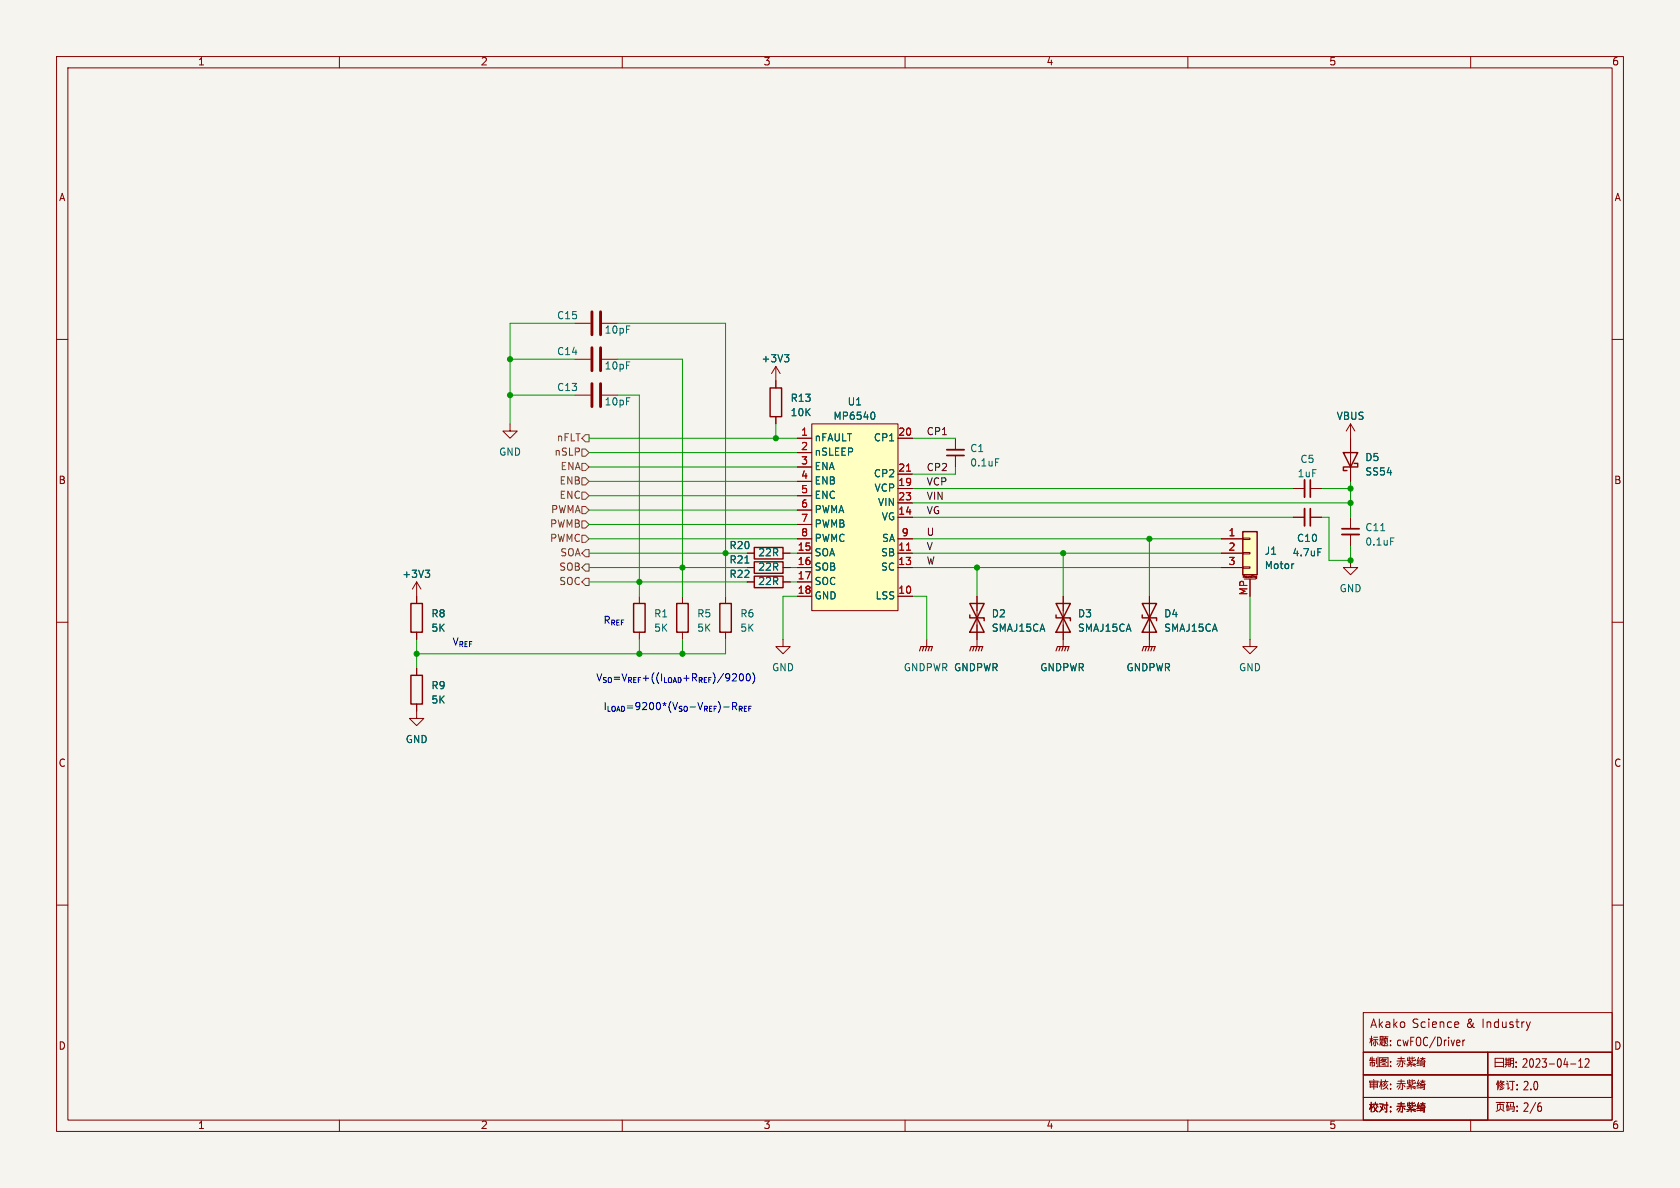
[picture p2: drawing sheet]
<svg xmlns="http://www.w3.org/2000/svg" width="297mm" height="210mm" viewBox="0 0 297 210" stroke-linecap="round" stroke-linejoin="round" font-family="sans-serif">
<path d="M0 0h297v210h-297z" fill="#f5f4ef" stroke="#f5f4ef" stroke-width=".18"/>
<g fill="none" stroke="#840000" stroke-width=".18">
<path d="M10 10h277v190h-277zM12 12h273v186h-273zM60 10v2M110 10v2M160 10v2M210 10v2M260 10v2M10 60h2M101.6 57.2h2.8M106.4 57.2h2.8M285 60h2M90.2 74.9v1.3h1.2l-1.2 1.3-1.3-1.3h1.3"/>
<path d="M101.6 63.5h2.8M101.6 69.9h2.8M106.4 63.5h2.8M106.4 69.9h2.8M137.2 64.8l-.8 1.2M137.2 64.8v3.8M137.2 73.7v1.2M137.2 64.8l.7 1.2M141 77.5h2.5M143.5 74.9h15.2v33.1h-15.2zM158.7 77.5h2.6M168.9 77.5v2"/>
<path d="M238.8 74.9v10.2M238.8 74.9l-.8 1.3M238.8 74.9l.7 1.3M132.1 97.8h1.2M138.4 97.8h1.3M141 95.3h2.5M141 97.8h2.5M141 92.7h2.5M141 80h2.5M141 82.6h2.5M141 85.1h2.5M141 87.6h2.5"/>
<path d="M141 90.2h2.5M158.7 95.3h2.6M158.7 97.8h2.6M158.7 91.4h2.6M158.7 86.4h2.6M158.7 83.8h2.6M158.7 88.9h2.6M168.9 80.5v2.1M215.9 95.3h3.8M215.9 97.8h3.8M219.7 97.7h1.3v.2h-1.3zM219.7 95.1h1.3v.3h-1.3z"/>
<path d="M228.6 91.4h2M228.6 86.4h2M231.6 91.4h2.1M231.6 86.4h2.1M238.8 99.1v1.2h1.2l-1.2 1.3-1.3-1.3h1.3M238.8 91.4v2.1M238.8 94.5v2M10 110h2M73.7 102.9l-.8 1.2M73.7 102.9v3.8M73.7 111.8v1.2M73.7 118.1v1.3"/>
<path d="M73.7 102.9l.7 1.2M113 105.4v1.3M113 111.8v1.2M120.6 105.4v1.3M120.6 111.8v1.2M128.3 105.4v1.3M128.3 111.8v1.2M132.1 102.9h1.2M132.1 100.3h1.2M138.4 113v1.3h1.3l-1.3 1.3-1.2-1.3h1.2M138.4 102.9h1.3M138.4 100.3h1.3"/>
<path d="M141 102.9h2.5M141 100.3h2.5M141 105.4h2.5M158.7 100.3h2.6M158.7 105.4h2.6M163.8 113v1.3M172.7 105.4v8.9M188 105.4v8.9M203.2 105.4v8.9M215.9 100.3h3.8M219.7 100.2h1.3v.3h-1.3zM219.8 102.1v-.4l.1 .3 .1-.3v.4"/>
<path d="M220 102.4h2M221 113v1.3h1.2l-1.2 1.3-1.3-1.3h1.3M221 102.4v3M221.3 101.7v.4M221.5 101.8h.1M221.5 101.7v.1M222 101.9v.2h.2M222 102.2h.1M222 101.9h.1M222.1 101.9h.1v.3M222.1 101.9h-.1M222.2 102.2h-.1"/>
<path d="M285 110h2M73.7 124.5v2.5h1.2l-1.2 1.3-1.3-1.3h1.3M10 160h2M285 160h2M241 179h44v7h-44zM60 198v2M110 198v2M160 198v2M210 198v2M241 194h22v4h-22zM241 186h22v4h-22zM241 190h22v4h-22z"/>
<path d="M242.1 195.3h.5M242.1 187.5h1M242.1 191.3v-.2h1.5v.2M242.2 183.6h.5M242.2 187.2h.8M242.2 188.4v-.6h.8v.6h-.2M242.2 192.3v-.9h1.3v.9M242.2 191.8h1.3M242.2 192.1h1.3M242.4 186.9l-.2 .5M242.4 183.7l.3 .3M242.4 194.8v1.8"/>
<path d="M242.4 195.6l.2 .2M242.4 195.3l-.3 .8M242.4 195.2l-.2 .8M242.5 183.1v1.8M242.5 183.6l-.3 .8M242.6 186.8v1.8M242.7 195.2h.9M242.8 183.8h.8M242.8 190.8l.1 .2M242.9 183.4h.6M242.9 191.2v1.4M242.9 184.1l-.2 .5"/>
<path d="M242.9 195.4l-.2 .3M242.9 195.7l.1 .4 .6 .5M243.1 183.8v1.1h-.2M243.2 194.8v.3M243.3 187.1v1M243.3 195.3l.3 .4M243.4 184.1l.2 .5M243.4 195.7l-.4 .7-.3 .2M243.6 186.8v1.8h-.3M243.9 184h.7M243.9 188.5h1.5M243.9 188.6v-1.6h1.5v1.6"/>
<path d="M243.9 191.3h.5M243.9 195.1l.6 .1-.2 .9M244 183.2h.5v.6h-.5zM244 183.5h.5M244 195.6l.5 .6M244.1 184.4l.2 .3M244.1 184.2l-.2 .6M244.2 190.8v1.8M244.2 191.6l.2 .2M244.2 191.3l-.3 .8M244.2 196.1l-.3 .5M244.3 184.4h.3"/>
<path d="M244.3 184v.7M244.3 184.7l.5 .2M244.3 188.1l.7 .2M244.4 187.3l-.3 .2M244.4 187.3h.6l-.1 .2-.8 .3M244.4 187.4l.8 .4M244.5 184.9h.9M244.5 187.1l-.3 .4M244.5 187.9l.4 .1M244.5 191.2h.9M244.5 195.6l-.3 .7M244.6 195.3h.8"/>
<path d="M244.7 183.3h.7M244.7 184.3v-.7h.6v.7M244.8 195.7l.1 .4M244.9 191.3l-.3 .3 .2 .3-.3 .2M244.9 184.4l-.2 .2M244.9 190.9v.3M245 183.3v.3M245 183.7l-.1 .7M245 192.1l.4 .5M245.1 184.4l.2 .2M245.2 191.4l-.4 .5M245.2 194.8v1.8h-.3"/>
<path d="M245.3 191.8l-.3 .5-.5 .3M245.8 184.7v.2M245.8 183.9v.2M245.8 187.6v.2M245.8 188.4v.2M245.8 191.6v.2M245.8 192.4v.2M245.8 195.6v.2M245.8 196.4v.2M247 187.6h1.4M247 191.6h1.4M247 195.6h1.4"/>
<path d="M247.1 187.1h1.2M247.1 191.1h1.2M247.1 195.1h1.2M247.2 187.9l-.2 .3M247.2 191.9l-.2 .3M247.2 195.9l-.2 .3M247.5 188.2l-.3 .4M247.5 191.6v.6l-.3 .4M247.5 195.6v.6l-.3 .4M247.6 183.9h-.3l-.2 .2 .1 .7h.4M247.7 190.8v.8M247.7 194.8v.8"/>
<path d="M247.9 191.6v1h-.3M247.9 195.6v1h-.3M248 183.9l.3 1 .2-.8 .2 .8 .3-1M248.2 191.8l.2 .3M248.2 195.8l.2 .3M248.7 192.1h1.5M248.7 196.1h1.5M248.8 191v.5M248.8 195v.5M249 191.8l.4 .1M249 195.8l.4 .1M249.1 191.1h.4"/>
<path d="M249.1 190.8v.7M249.1 194.8v.7M249.1 192.3l-.4 .2M249.1 195.1h.4M249.1 196.3l-.4 .2M249.4 191.4l-.6 .1M249.4 195.4l-.6 .1M249.4 184.1h.4M249.4 191.6l-.3 .2M249.4 195.6l-.3 .2M249.5 192.1v.5M249.5 196.1v.5"/>
<path d="M249.6 190.8v.7h.6M249.6 194.8v.7h.6M249.8 192.3l.4 .2M249.8 191.7l-.7 .4M249.8 196.3l.4 .2M249.8 195.7l-.7 .4M249.9 192.1l.4 .1M249.9 196.1l.4 .1M250 183.4h-.6v1.5M250.1 191l-.5 .1M250.1 195l-.5 .1M250.2 191.3v.2"/>
<path d="M250.2 195.3v.2M250.6 183.4h.4a1.11 1.11 0 0 1-.1 1.5l-.3-.1a1.27 1.27 0 0 1 0-1.4zM250.8 191.7l-.3 .3 .5-.1M250.8 190.9l-.2 .7M250.8 195.7l-.3 .3 .5-.1M250.8 194.9l-.2 .7M250.9 191.3l-.1 .3h-.3M250.9 195.3l-.1 .3h-.3M251 191.7h1M251 192.3h-.5M251 195.7h1M251 196.3h-.5"/>
<path d="M251.1 191.1h.8M251.1 195.1h.8M251.2 192.3h.4v-.4h-.4v.5M251.2 196.3h.4v-.4h-.4v.5M251.5 191.3l.4 .2M251.5 191.2l-.4 .4M251.5 195.3l.4 .2M251.5 195.2l-.4 .4M251.5 190.9l-.1 .4M251.5 194.9l-.1 .4M251.8 191.7v.9h-.2M251.8 195.7v.9h-.2"/>
<path d="M252.4 183.5l-.1-.1a.4 .4 0 0 0-.6 .3l.1 .9a.37 .37 0 0 0 .6 .1M253.8 183.3l-1.1 1.9M254.1 183.4a.8 .8 0 0 1 .8 .5 .8 .8 0 0 1-.3 .9l-.5 .1zM255.4 183.9v1M255.7 183.9h-.2l-.1 .2M256.1 183.4v.1M256.1 183.9v1M256.6 183.9l.2 1 .3-1M257.5 184.4l.6-.2-.1-.3h-.3l-.2 .2 .1 .7h.4M257.7 180.6l.2 .4-.7 .1M257.8 181.6h-.1M258.6 183.9v1"/>
<path d="M259 183.9h-.3l-.1 .2M260 198v2M263 194h22v4h-22zM263 190h22v4h-22zM263 186h22v4h-22zM264.3 187.8h1.5M264.3 188.5h1.5M264.3 188.7v-1.6h1.5v1.6M264.5 194.9h1.5M264.7 196.1v-.9h1.1v.9M264.8 191.3v1.4M264.8 191l-.2 .7"/>
<path d="M265 191.2v1.2M265.2 194.9l-.1 .3M265.2 195.5v.5l-.7 .5M265.4 191l-.3 .5M265.4 196.1l.5 .4M265.5 191.6l.4 .2M265.5 191.6l-.4 .3M265.6 191.9l-.4 .2M265.7 192.1l-.5 .3M265.8 191.2l-.3 .4M265.9 192.3l-.8 .4M265.9 191.2h-.7l.3 .4"/>
<path d="M266.1 187.2h.8M266.1 188.2h.8M266.3 187.5h.5M266.3 187.9h.5M266.3 187v1.2M266.3 191.6h.3v.9M266.3 194.9h.5M266.3 188.4l-.2 .3M266.4 191.1l.2 .2M266.4 195.5h.3l.1 .7M266.4 196.2h.3M266.4 195.3v1.1"/>
<path d="M266.6 194.9l-.3 .8M266.6 188.4l.2 .1M266.8 187v1.2M266.8 191.2h1M266.9 192.3l-.3 .2M266.9 196h.6M267 194.9h.6M267.1 188v-.9h.5v1.6h-.3M267.1 187.5h.5M267.1 188h.5M267.1 188l-.2 .6M267.1 195.2l-.1 .5h.8l-.2 .8h-.2"/>
<path d="M267.4 191.2v1.5h-.3M267.6 195l-.1 .7M268 188.5v.2M268 187.7v.2M268.2 192.5v.2M268.2 191.7v.2M268.2 195.5v.2M268.2 196.3v.2M269.4 195.1l.5-.1 .2 .4-.7 1.1h.7M270.5 180.6l-.3 1M271.5 194.9l-1 1.9M272.4 195a.52 .52 0 0 0-.6 .6l.1 .7 .2 .2 .3-.1 .1-.2-.1-.6-.3-.1-.3 .3"/>
<path d="M277.7 188.1h.9M279.1 188.7h.7M279.1 187.6l.3-.4v1.5M280.2 187.3l.5-.1 .2 .4-.7 1.1h.7"/>
</g>
<path d="M138.7 62.7h.8l-.5 .5M139.2 63.2l.3 .2v.3l-.3 .3M154.4 72.9a.79 .79 0 0 1 0 1.2M176 81.1h.6M228.6 99.7h.1M233 97h.6M245.8 95.1h.7M75.2 100.8h.8l-.5 .5M75.7 101.3l.3 .2v.3l-.3 .3" fill="none" stroke="#006464" stroke-width=".18"/>
<g fill="none" stroke="#840000" stroke-width=".25">
<path d="M136.1 68.6h2.1v5.1h-2.1zM133.3 99.3h5.1v2h-5.1zM133.3 96.8h5.1v2h-5.1zM219.7 94h2.5v7.6h-2.5zM237.5 80h2.5l-1.2 2.6zM239.4 81.9h.6v.7h-2.5v.6h.6M72.6 119.4h2.1v5.1h-2.1zM72.6 106.7h2.1v5.1h-2.1zM112 106.7h2v5.1h-2zM119.6 106.7h2.1v5.1h-2.1zM127.3 106.7h2v5.1h-2zM133.3 101.9h5.1v2h-5.1z"/>
<path d="M171.4 108.7v.5h2.6v.5M171.4 106.7h2.6l-2.6 5.1h2.6zM186.7 108.7v.5h2.5v.5M186.7 106.7h2.5l-2.5 5.1h2.5zM201.9 108.7v.5h2.6v.5M201.9 106.7h2.6l-2.6 5.1h2.6z"/>
</g>
<g fill="none" stroke="#840000" stroke-width=".2">
<path d="M162.6 115.1l.2-.8h2l-.2 .8M163.3 114.3l-.2 .8M163.8 114.3l-.2 .8M164.3 114.3l-.2 .8M171.4 115.1l.3-.8h2l-.2 .8M172.2 114.3l-.2 .8M172.7 114.3l-.2 .8M173.2 114.3l-.2 .8M186.7 115.1l.2-.8h2.1l-.3 .8M187.5 114.3l-.3 .8M188 114.3l-.3 .8M188.5 114.3l-.3 .8"/>
<path d="M201.9 115.1l.3-.8h2l-.2 .8M202.7 114.3l-.3 .8M203.2 114.3l-.3 .8M203.7 114.3l-.2 .8"/>
</g>
<path d="M167.4 79.5h3M230.6 84.8v3.1M230.6 89.9v3.1M237.2 94.5h3.1" fill="none" stroke="#840000" stroke-width=".33"/>
<path d="M167.4 80.5h3M231.6 84.8v3.1M231.6 89.9v3.1M237.2 93.5h3.1" fill="none" stroke="#840000" stroke-width=".3"/>
<g fill="#ffffc2" stroke="#ffffc2" stroke-width=".18">
<path d="M219.7 94h2.5v7.6h-2.5z"/>
<path d="M143.5 74.9h15.2v33.1h-15.2z"/>
</g>
<path d="M104.6 55.1v4.1M106.2 55.1v4.1M104.6 61.5v4M104.6 67.8v4.1M106.2 61.5v4M106.2 67.8v4.1" fill="none" stroke="#840000" stroke-width=".51"/>
<path d="M160.3 97.3h.7M160.3 83.3h.7" fill="none" stroke="#a90000" stroke-width=".18"/>
<path d="M102.9 79.4h.6l.6 .6-.6 .6h-.6zM103.5 76.8h.6v1.3h-.6l-.6-.6zM102.9 92.1h.6l.6 .6-.6 .6h-.6zM102.9 89.5h.6l.6 .7-.6 .6h-.6zM102.9 84.5h.6l.6 .6-.6 .6h-.6zM102.9 81.9h.6l.6 .7-.6 .6h-.6zM102.9 87h.6l.6 .6-.6 .7h-.6zM102.9 94.6h.6l.6 .7-.6 .6h-.6zM103.5 99.7h.6v1.3h-.6l-.6-.7zM103.5 97.2h.6v1.2h-.6l-.6-.6zM103.5 102.2h.6v1.3h-.6l-.6-.6z" fill="none" stroke="#725600" stroke-width=".18"/>
<g fill="none" stroke="#009600" stroke-width=".18">
<path d="M101.6 57.2h-11.4v17.7M109.2 57.2h19.1v48.2M90.2 69.9h11.4M90.2 63.5h11.4M104.1 77.5h36.9M109.2 69.9h3.8v35.5M109.2 63.5h11.4v41.9M137.2 74.9v2.6M161.3 77.5h7.6M104.1 87.6h36.9M104.1 90.2h36.9M104.1 97.8h28"/>
<path d="M104.1 85.1h36.9M104.1 95.3h36.9M104.1 92.7h36.9M104.1 82.6h36.9M104.1 80h36.9M139.7 97.8h1.3M161.3 97.8h54.6M161.3 95.3h54.6M161.3 88.9h77.5M161.3 91.4h67.3M161.3 86.4h67.3M168.9 82.6v1.2h-7.6"/>
<path d="M188 97.8v7.6M203.2 95.3v10.1M233.7 91.4h1.2v7.7h3.9v-2.6M233.7 86.4h5.1M238.8 85.1v6.3M73.7 113v5.1M104.1 100.3h28M104.1 102.9h28M113 113v2.6M120.6 113v2.6M128.3 113v2.6h-54.6M139.7 100.3h1.3"/>
<path d="M139.7 102.9h1.3M141 105.4h-2.6v7.6M161.3 105.4h2.5v7.6M161.3 100.3h54.6M172.7 100.3v5.1M221 105.4v7.6"/>
</g>
<g fill="#009600" stroke="#009600" stroke-width=".18">
<circle cx="172.7" cy="100.3" r=".46"/>
<circle cx="188" cy="97.8" r=".46"/>
<circle cx="137.2" cy="77.5" r=".46"/>
<circle cx="90.2" cy="63.5" r=".46"/>
<circle cx="128.3" cy="97.8" r=".46"/>
<circle cx="90.2" cy="69.9" r=".46"/>
<circle cx="113" cy="102.9" r=".46"/>
<circle cx="113" cy="115.6" r=".46"/>
<circle cx="120.6" cy="100.3" r=".46"/>
<circle cx="120.6" cy="115.6" r=".46"/>
<circle cx="73.7" cy="115.6" r=".46"/>
<circle cx="238.8" cy="88.9" r=".46"/>
<circle cx="238.8" cy="99.1" r=".46"/>
<circle cx="238.8" cy="86.4" r=".46"/>
<circle cx="203.2" cy="95.3" r=".46"/>
</g>
<g font-size="2.1" fill="#840000">
<text x="242.2" y="182">Akako</text>
<text x="249.6" y="182">Science</text>
<text x="259.2" y="182">&amp; Industry</text>
<text x="247.9" y="188.9">ÿ•d}+~î</text>
<text x="269.2" y="189">2023-04-12</text>
<text x="269.4" y="193">2.0</text>
</g>
<g font-size="1.8" fill="#840000">
<text x="35" y="11.8">1</text>
<text x="85" y="11.8">2</text>
<text x="135" y="11.8">3</text>
<text x="185" y="11.8">4</text>
<text x="235" y="11.8">5</text>
<text x="285" y="11.8">6</text>
<text x="10.4" y="35.8">A</text>
<text x="285.4" y="35.8">A</text>
<text x="10.3" y="85.8">B</text>
<text x="285.3" y="85.8">B</text>
<text x="10.3" y="135.8">C</text>
<text x="285.3" y="135.8">C</text>
<text x="10.3" y="185.8">D</text>
<text x="285.3" y="185.8">D</text>
<text x="35" y="199.8">1</text>
<text x="85" y="199.8">2</text>
<text x="135" y="199.8">3</text>
<text x="185" y="199.8">4</text>
<text x="235" y="199.8">5</text>
<text x="285" y="199.8">6</text>
</g>
<g font-size="1.8" fill="#006464">
<text x="98.4" y="56.7">C15</text>
<text x="106.8" y="59.2">10pF</text>
<text x="98.4" y="63.1">C14</text>
<text x="106.8" y="65.6">10pF</text>
<text x="134.6" y="64.3">+3V3</text>
<text x="98.4" y="69.4">C13</text>
<text x="106.8" y="71.9">10pF</text>
<text x="139.7" y="71.3">R13</text>
<text x="149.8" y="71.9">U1</text>
<text x="139.7" y="73.9">10K</text>
<text x="147.3" y="74.5">MP6540</text>
<text x="236.2" y="74.5">VBUS</text>
<text x="88.2" y="80.8">GND</text>
<text x="144" y="78.3">nFAULT</text>
<text x="144" y="80.8">nSLEEP</text>
<text x="144" y="83.4">ENA</text>
<text x="154.4" y="78.3">CP1</text>
<text x="171.5" y="80.2">C1</text>
<text x="171.5" y="82.7">0.1uF</text>
<text x="229.8" y="82.1">C5</text>
<text x="241.3" y="81.8">D5</text>
<text x="144" y="85.9">ENB</text>
<text x="144" y="88.5">ENC</text>
<text x="154.4" y="84.6">CP2</text>
<text x="154.5" y="87.2">VCP</text>
<text x="155.1" y="89.7">VIN</text>
<text x="229.3" y="84.6">1uF</text>
<text x="241.3" y="84.3">SS54</text>
<text x="144" y="93.5">PWMB</text>
<text x="144" y="91">PWMA</text>
<text x="155.8" y="92.3">VG</text>
<text x="241.3" y="94.2">C11</text>
<text x="128.9" y="99.9">R21</text>
<text x="128.9" y="97.3">R20</text>
<text x="134" y="101.2">22R</text>
<text x="134" y="98.6">22R</text>
<text x="144" y="98.6">SOA</text>
<text x="144" y="101.2">SOB</text>
<text x="144" y="96.1">PWMC</text>
<text x="155.6" y="98.6">SB</text>
<text x="155.6" y="101.2">SC</text>
<text x="155.8" y="96.1">SA</text>
<text x="223.5" y="98.3">J1</text>
<text x="223.5" y="100.9">Motor</text>
<text x="228.4" y="98.6">4.7uF</text>
<text x="229.2" y="96.1">C10</text>
<text x="241.3" y="96.7">0.1uF</text>
<text x="71.1" y="102.4">+3V3</text>
<text x="128.9" y="102.4">R22</text>
<text x="134" y="103.7">22R</text>
<text x="144" y="103.7">SOC</text>
<text x="144" y="106.2">GND</text>
<text x="154.7" y="106.2">LSS</text>
<text x="236.8" y="105">GND</text>
<text x="76.2" y="109.4">R8</text>
<text x="76.2" y="112">5K</text>
<text x="115.6" y="109.4">R1</text>
<text x="115.6" y="112">5K</text>
<text x="123.2" y="109.4">R5</text>
<text x="123.2" y="112">5K</text>
<text x="130.8" y="109.4">R6</text>
<text x="130.8" y="112">5K</text>
<text x="175.3" y="109.4">D2</text>
<text x="175.3" y="112">SMAJ15CA</text>
<text x="190.5" y="109.4">D3</text>
<text x="190.5" y="112">SMAJ15CA</text>
<text x="205.7" y="109.4">D4</text>
<text x="205.7" y="112">SMAJ15CA</text>
<text x="136.4" y="118.9">GND</text>
<text x="159.7" y="118.9">GNDPWR GNDPWR</text>
<text x="168.6" y="118.9">GNDPWR</text>
<text x="183.8" y="118.9">GNDPWR</text>
<text x="199.1" y="118.9">GNDPWR</text>
<text x="219" y="118.9">GND</text>
<text x="76.2" y="122.1">R9</text>
<text x="76.2" y="124.7">5K</text>
<text x="71.7" y="131.6">GND</text>
</g>
<g font-size="1.8" fill="#a90000">
<text x="141.6" y="77.2">1</text>
<text x="158.7" y="77.2">20</text>
<text x="141.6" y="79.8">2</text>
<text x="141.6" y="82.3">3</text>
<text x="158.7" y="83.6">21</text>
<text x="141.6" y="84.8">4</text>
<text x="141.6" y="87.4">5</text>
<text x="141.6" y="89.9">6</text>
<text x="158.7" y="86.1">19</text>
<text x="158.7" y="88.6">23</text>
<text x="141.6" y="92.5">7</text>
<text x="141.6" y="95">8</text>
<text x="158.7" y="91.2">14</text>
<text x="159.4" y="95">9</text>
<text x="217.1" y="95">1</text>
<text x="141" y="97.5">15</text>
<text x="141" y="100.1">16</text>
<text x="158.7" y="97.5">11</text>
<text x="158.7" y="100.1">13</text>
<text x="217.1" y="97.5">2</text>
<text x="217.1" y="100.1">3</text>
<text x="141" y="102.6">17</text>
<text x="141" y="105.2">18</text>
<text x="158.7" y="105.2">10</text>
<text x="220.7" y="105.3" transform="rotate(-90 220.7 105.3)">MP</text>
</g>
<g font-size="1.8" fill="#0f0f0f">
<text x="163.8" y="77.1">CP1</text>
<text x="163.8" y="83.5">CP2</text>
<text x="163.8" y="88.6">VIN</text>
<text x="163.8" y="86">VCP</text>
<text x="163.8" y="94.9">U</text>
<text x="163.8" y="91.1">VG</text>
<text x="163.8" y="97.4">V</text>
<text x="163.8" y="100">W</text>
</g>
<g font-size="1.8" fill="#725600">
<text x="97.9" y="80.8">nSLP</text>
<text x="98.3" y="78.3">nFLT</text>
<text x="99" y="83.4">ENA</text>
<text x="98.8" y="85.9">ENB</text>
<text x="98.8" y="88.5">ENC</text>
<text x="97.1" y="93.5">PWMB</text>
<text x="97.3" y="91">PWMA</text>
<text x="97.1" y="96.1">PWMC</text>
<text x="98.7" y="101.2">SOB</text>
<text x="98.9" y="98.6">SOA</text>
<text x="98.7" y="103.7">SOC</text>
</g>
<g font-size="1.8" fill="#0000c2">
<text x="106.7" y="110.5">R_{REF}</text>
<text x="80" y="114.3">V_{REF}</text>
<text x="105.4" y="120.7">V_{SO}=V_{REF}+((I_{LOAD}+R_{REF})/9200)</text>
<text x="106.7" y="125.7">I_{LOAD}=9200*(V_{SO}-V_{REF})-R_{REF}</text>
</g>
<text font-size=".5" fill="#840000" x="219.5" y="102.4">Mounting</text>
</svg>
